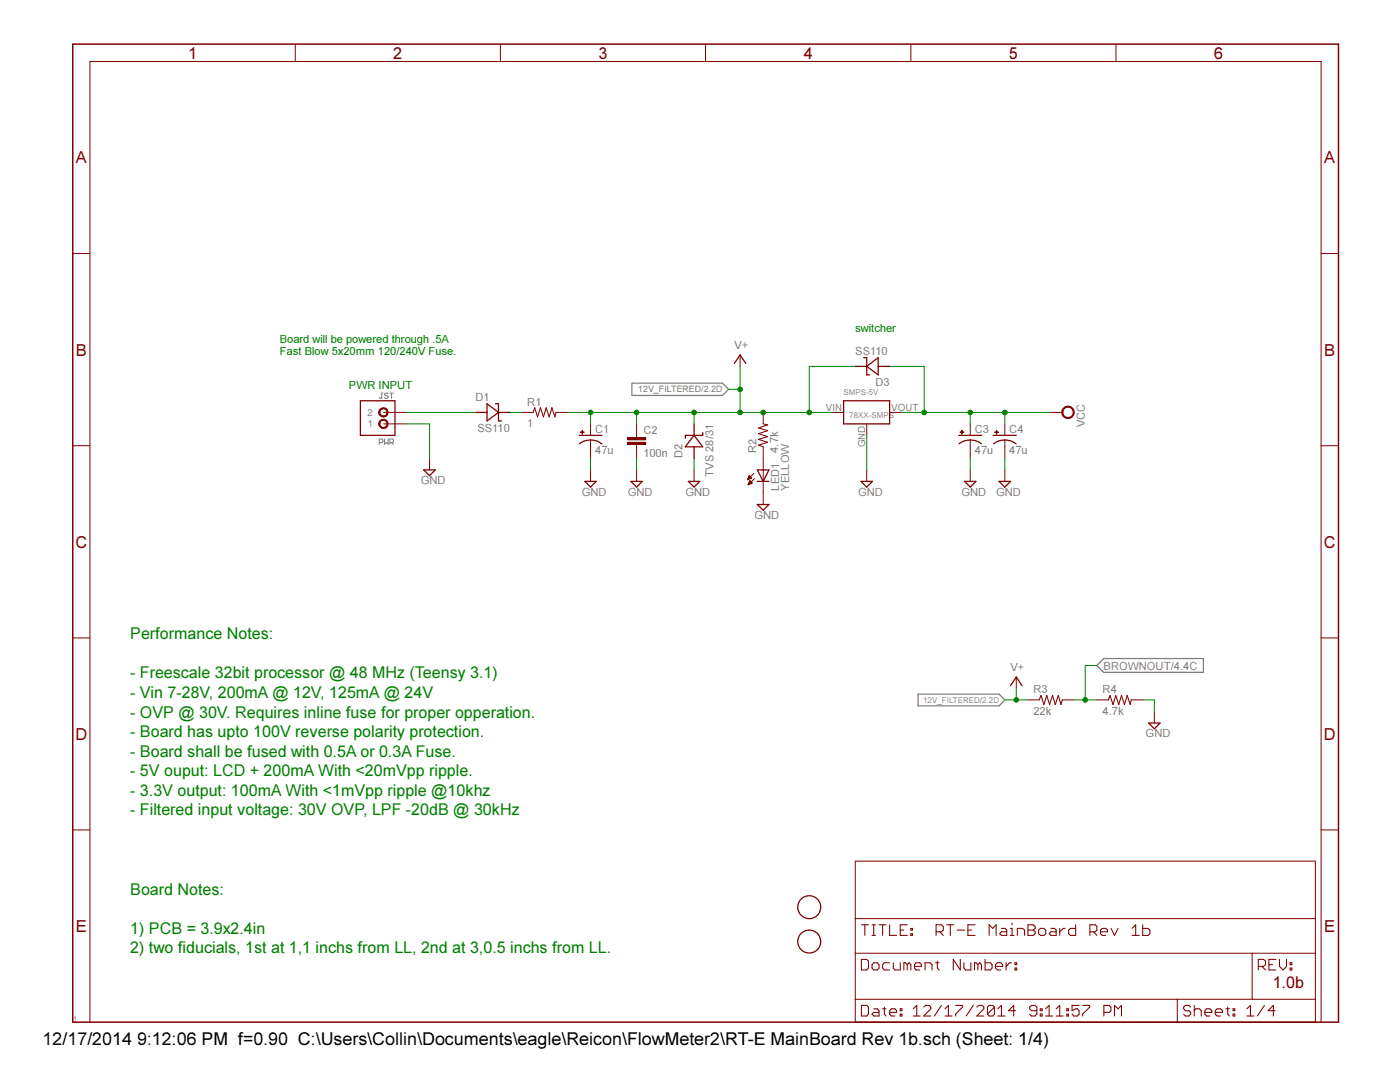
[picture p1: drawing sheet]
<svg xmlns="http://www.w3.org/2000/svg" width="279mm" height="216mm" viewBox="0 0 279 216" stroke-linecap="round" stroke-linejoin="round" font-family="sans-serif">
<path d="M76 78.4h.4M76.2 78.4v.9l-.2 .2-.3-.2M77.5 78.6l-.2-.2h-.4l-.1 .2 .1 .4 .6 .1-.2 .4h-.4l-.1-.2M77.8 78.4h.7M78.1 78.4v1.1M75.7 88.3h.5l.2-.2v-.3l-.2-.2h-.5v1M76.8 87.6v1l.3-.3 .4 .3v-1M77.8 88.3h.5l.2-.2v-.3l-.2-.2h-.5v1M78.1 88.3l.4 .3" fill="none" stroke="#808080" stroke-width=".2"/>
<path d="M126.1 76.5h18.1l1.2 1.2-1.2 1.2h-18.1zM183.2 138.5h16.2l1.1 1.2-1.1 1.1h-16.2zM220.3 131.4h19.9v2.8h-19.9l-1.4-1.4z" fill="none" stroke="#808080" stroke-width=".25"/>
<path d="M115.6 86.9h4.5M115.6 88.6a3.7 3.7 0 0 1 4.5 0" fill="none" stroke="#800000" stroke-width=".25"/>
<path d="M117.9 87.8v1.4" fill="none" stroke="#800000" stroke-width=".2"/>
<path d="M115.8 86.2l.8 .1z" fill-rule="evenodd" fill="#800000"/>
<path d="M115.8 86.2l.8 .1z" fill="none" stroke="#800000" stroke-width=".2"/>
<path d="M116.2 85.9v.7z" fill-rule="evenodd" fill="#800000"/>
<g fill="none" stroke="#800000" stroke-width=".2">
<path d="M85.7 91.5v2.3M104.1 82.3h2.3M111 82.3h2.2M116.2 85.9v.7zM117.9 84.6v2.3M117.9 89.2v2.3M117.9 93.8v2.3M125.2 88.3h3.7v.4h-3.7zM125.2 87.3h3.7v.5h-3.7zM127 84.6v2.7M127 88.7v2.8M127 93.8v2.3"/>
<path d="M193.6 87.8v1.4"/>
</g>
<path d="M106.4 82.3l.3-.9 .6 1.8 .6-1.8 .6 1.8 .5-1.8 .6 1.8 .6-1.8 .5 1.8 .3-.9" fill="none" stroke="#800000" stroke-width=".21"/>
<path d="M84.5 93.8h2.4l-1.2 1.1zM116.7 96.1h2.3l-1.1 1.1zM125.9 96.1h2.3l-1.2 1.1zM191.3 86.9h4.6M191.4 88.6a3.7 3.7 0 0 1 4.5 0" fill="none" stroke="#800000" stroke-width=".25"/>
<path d="M125.2 88.5h3.7M125.2 87.5h3.7" fill="none" stroke="#800000" stroke-width=".42"/>
<path d="M191.6 86.2l.8 .1z" fill-rule="evenodd" fill="#800000"/>
<path d="M191.6 86.2l.8 .1z" fill="none" stroke="#800000" stroke-width=".2"/>
<path d="M191.9 85.9l.1 .7z" fill-rule="evenodd" fill="#800000"/>
<path d="M191.9 85.9l.1 .7zM193.6 84.6v2.3M193.6 89.2v2.3M193.6 93.8v2.3" fill="none" stroke="#800000" stroke-width=".2"/>
<path d="M192.5 96.1h2.3l-1.2 1.1z" fill="none" stroke="#800000" stroke-width=".25"/>
<path d="M212.2 81.4a1.26 1.26 0 0 1 2 .3 1.26 1.26 0 0 1-.7 1.8 1.26 1.26 0 0 1-1.6-1.2h.2a1.03 1.03 0 0 1 1.4-1 1.03 1.03 0 0 1 .5 1.6 1.03 1.03 0 0 1-1.6 .1l-.3-.7h-.2z" fill-rule="evenodd" fill="#800000"/>
<g fill="none" stroke="#800000" stroke-width=".2">
<path d="M58.9 8.8v3.5M99.9 8.8v3.5M140.8 8.8v3.5M181.8 8.8v3.5M222.7 8.8v3.5M14.5 50.6h3.4M263.7 50.6h3.4M147.7 70.8v2.3M14.5 88.9h3.4M166.1 82.3h2.3M173 84.6v2.3M173 93.8v2.3"/>
<path d="M177.5 82.3h2.4M200.5 87.8v1.4M209.7 82.3h2.3M212.2 81.4a1.26 1.26 0 0 1 2 .3 1.26 1.26 0 0 1-.7 1.8 1.26 1.26 0 0 1-1.6-1.2h.2a1.03 1.03 0 0 1 1.4-1 1.03 1.03 0 0 1 .5 1.6 1.03 1.03 0 0 1-1.6 .1l-.3-.7h-.2zM263.7 88.9h3.4M14.5 127.3h3.4M202.8 135.1v2.3M205.1 139.7h2.3M212 139.7h2.3M218.9 139.7h2.3M225.8 139.7h2.3M263.7 127.3h3.4"/>
<path d="M230.4 142v2.3M14.5 165.6h3.4M170.7 171.8h91.8v32.2h-91.8zM263.7 165.6h3.4M170.7 190.2h91.8M170.7 199.4h91.8M170.7 183.3h91.8M234.9 199.4v4.6M249.9 190.2v9.2M17.9 204v-191.7h245.8v191.7"/>
</g>
<path d="M14.5 8.8h252.6v195.2h-252.6z" fill="none" stroke="#800000" stroke-width=".3"/>
<g fill="none" stroke="#800000" stroke-width=".21">
<path d="M207.4 139.7l.4-.9 .5 1.8 .6-1.8 .6 1.8 .6-1.8 .5 1.8 .6-1.8 .6 1.8 .2-.9M221.2 139.7l.3-.9 .6 1.8 .6-1.8 .6 1.8 .5-1.8 .6 1.8 .6-1.8 .6 1.8 .2-.9M171.9 191.4h1.1l.3 .4v1.4l-.3 .3h-1.1zM171.9 184.5h1.4M172.6 184.5v2.1M174 184.5h.7M174 186.6h.7M174.4 192.1h.7l.3 .4v.7l-.3 .3h-.7l-.4-.3v-.7zM174.4 184.5v2.1M175.4 184.5h1.4M176.1 184.5v2.1M177.5 184.5v2.1h1.4"/>
<path d="M177.5 192.1h-1l-.4 .4v.7l.4 .3h1M178.3 192.1v1.1l.3 .3h1.1v-1.4M179.7 185.6h.7M181.1 184.5h-1.4v2.1h1.4M181.1 192.5l-.4-.4h-.3v1.4M181.1 192.5l.3-.4 .4 .4v1M181.1 192.5v1M181.8 186.3h.3v.3h-.3zM181.8 185.3h.3v.3h-.3zM182.5 192.8h1.4v-.3l-.3-.4h-.8l-.3 .4v.7l.3 .3h.8M184.6 193.5v-1.4h1l.4 .4v1M186.7 192.1h.7"/>
<path d="M186.8 185.9h1.1l.4-.3v-.7l-.4-.4h-1.1v2.1M187.1 191.8v1.4l.3 .3M187.5 185.9l.8 .7M188.9 184.5h1.5M189.7 184.5v2.1M191.1 185.6h1.4M191.6 191.4v2.1l-1.4-2.1v2.1M192.4 192.1v1.1l.3 .3h1.1v-1.4M193.2 185.6h.7M194.6 184.5h-1.4v2.1h1.4M195.2 192.5l-.4-.4h-.3v1.4M195.2 192.5v1"/>
<path d="M195.2 192.5l.3-.4 .4 .4v1M196.6 191.4v2.1h1.1l.3-.3v-.7l-.3-.4h-1.1M197.4 186.6v-2.1l.7 .8 .7-.8v2.1M198.7 192.8h1.4v-.3l-.4-.4h-.6l-.4 .4v.7l.4 .3h.6M199.9 185.3h.7l.3 .3v1h-1l-.4-.3 .4-.4h1M200.8 192.1v1.4M201.6 186.6h.8M201.6 185.3h.4v1.3M201.8 192.1h-.3l-.7 .7M202 184.2v.3M202.6 193.2h.3v.3h-.3zM202.6 192.1h.3v.4h-.3z"/>
<path d="M203 186.6v-1.3h1.1l.4 .3v1M205.1 184.5h1.1l.4 .4v.4l-.4 .3 .4 .3v.4l-.4 .3h-1.1zM205.1 185.6h1.1M207.3 185.6l.3-.3h.7l.4 .3v.7l-.4 .3h-.7l-.3-.3zM209.7 185.3h.7l.4 .3v1h-1.1l-.3-.3 .3-.4h1.1M211.5 185.3v1.3M212.6 185.3h-.4l-.7 .6M214.7 184.5v2.1h-1.1l-.3-.3v-.7l.3-.3h1.1M217.5 185.9h1.1l.3-.3v-.7l-.3-.4h-1.1v2.1M218.2 185.9l.7 .7M219.6 185.9h1.4v-.3l-.3-.3h-.7l-.4 .3v.7l.4 .3h.7M221.7 185.3l.7 1.3 .7-1.3"/>
<path d="M225.9 186.6h1.5M225.9 185.3l.8-.8v2.1M228 184.5v2.1h1.1l.4-.3v-.7l-.4-.3h-1.1M251.1 192.8h1.1l.4-.3v-.7l-.4-.4h-1.1v2.1M251.8 192.8l.8 .7M253.2 192.5h.8M254.6 191.4h-1.4v2.1h1.4M255.4 191.4v1.4l.7 .7 .7-.7v-1.4M257.5 193.2h.3v.3h-.3zM257.5 192.1h.3v.4h-.3zM171.9 200.6h1.1l.3 .4v1.4l-.3 .3h-1.1zM174.4 201.3h.7l.3 .4v1h-1l-.4-.3 .4-.4h1"/>
<path d="M176.1 201.3h.7M176.5 201v1.4l.3 .3M177.5 202h1.4v-.3l-.3-.4h-.7l-.4 .4v.7l.4 .3h.7M179.7 202.4h.3v.3h-.3zM179.7 201.3h.3v.4h-.3zM182.2 202.7h1.4M182.2 201.3l.8-.7v2.1M184.4 201l.3-.4h.7l.4 .4v.3l-1.4 1.4h1.4M187.9 200.6l-1.4 2.1M188.6 202.7h1.4M188.6 201.3l.7-.7v2.1M190.7 200.6h1.4v.4l-1.4 1.4v.3"/>
<path d="M194.2 200.6l-1.4 2.1M194.9 201l.4-.4h.7l.3 .4v.3l-1.4 1.4h1.4M198.5 201v1.4l-.4 .3h-.7l-.3-.3M198.5 201l-.4-.4h-.7l-.3 .4v1.4M198.5 201l-1.4 1.4M199.1 202.7h1.5M199.1 201.3l.8-.7v2.1M202.7 201.7h-1.4l1-1.1v2.1M206.9 201.7h-1l-.4-.4v-.3l.4-.4h.6l.4 .4v1.4l-.4 .3h-.6l-.4-.3M207.6 202.4h.4v.3h-.4zM207.6 201.3h.4v.4h-.4zM208.7 202.7h1.4"/>
<path d="M208.7 201.3l.7-.7v2.1M210.8 202.7h1.4M210.8 201.3l.7-.7v2.1M212.9 202.4h.3v.3h-.3zM212.9 201.3h.3v.4h-.3zM215.3 200.6h-1.3v1.1l.7-.4h.3l.3 .4v.7l-.3 .3h-.7l-.3-.3M216.1 200.6h1.4v.4l-1.4 1.4v.3M220.3 202h1.1l.3-.3v-.7l-.3-.4h-1.1v2.1M222.4 202.7v-2.1l.7 .7 .7-.7v2.1M237.6 201l-.3-.4h-.7l-.4 .4v.3l.4 .4h.7l.3 .3v.4l-.3 .3h-.7l-.4-.3M238.3 201.7l.4-.4h.7l.3 .4v1M238.3 200.6v2.1"/>
<path d="M240.5 202h1.4v-.3l-.4-.4h-.7l-.3 .4v.7l.3 .3h.7M242.5 202h1.5v-.3l-.4-.4h-.7l-.4 .4v.7l.4 .3h.7M244.6 201.3h.8M245 201v1.4l.4 .3M246.1 202.4h.3v.3h-.3zM246.1 201.3h.3v.4h-.3zM248.8 202.7h1.4M248.8 201.3l.8-.7v2.1M252.3 200.6l-1.3 2.1M254.5 201.7h-1.4l1-1.1v2.1"/>
</g>
<g fill="none" stroke="#800000" stroke-width=".25">
<path d="M146.6 72.5l1.1-1.7 1.1 1.7M168.4 80h9.1v4.6h-9.1zM170.7 73.1h2.3M172.4 71.4h.6v3.4h.5M173 73.1l2.3-1.7v3.4zM175.3 73.1h2.2M94.9 82.3h2.3M97.2 80.6l2.3 1.7-2.3 1.7zM98.9 80.6h.6v3.4h.6M99.5 82.3h2.3M171.8 96.1h2.3l-1.1 1.1zM198.2 86.9h4.6"/>
<path d="M198.3 88.6a3.7 3.7 0 0 1 4.5 0M201.7 136.8l1.1-1.7 1.2 1.7M229.2 144.3h2.3l-1.1 1.1z"/>
</g>
<path d="M198.5 86.2l.8 .1z" fill-rule="evenodd" fill="#800000"/>
<path d="M198.5 86.2l.8 .1z" fill="none" stroke="#800000" stroke-width=".2"/>
<path d="M198.8 85.9l.1 .7z" fill-rule="evenodd" fill="#800000"/>
<path d="M76.5 84.6h4.6M76.5 82.3h4.6M138.5 93.8v2.3M198.8 85.9l.1 .7zM200.5 84.6v2.3M200.5 89.2v2.3M200.5 93.8v2.3" fill="none" stroke="#800000" stroke-width=".2"/>
<path d="M71.9 80h6.9v6.9h-6.9zM137.4 96.1h2.3l-1.2 1.1zM138.5 84.6v2.3M138.5 89.2v2.3M138.5 86.9l1.8 2.3h-3.5zM140.3 86.3v.6h-3.5v.6M199.4 96.1h2.3l-1.2 1.1z" fill="none" stroke="#800000" stroke-width=".25"/>
<path d="M75.9 83.9a.94 .94 0 0 1 1.5 .3 .94 .94 0 0 1-.7 1.3 .94 .94 0 0 1-1.1-.9h.2a.72 .72 0 0 1 1-.6 .72 .72 0 0 1 .2 1.2 .72 .72 0 0 1-1.1-.3l-.1-.3h-.2z" fill-rule="evenodd" fill="#800000"/>
<path d="M75.9 83.9a.94 .94 0 0 1 1.5 .3 .94 .94 0 0 1-.7 1.3 .94 .94 0 0 1-1.1-.9h.2a.72 .72 0 0 1 1-.6 .72 .72 0 0 1 .2 1.2 .72 .72 0 0 1-1.1-.3l-.1-.3h-.2z" fill="none" stroke="#800000" stroke-width=".2"/>
<path d="M75.9 81.6a.94 .94 0 0 1 1.4 .3 .94 .94 0 0 1-.6 1.3 .94 .94 0 0 1-1.1-.9h.2a.72 .72 0 0 1 1-.6 .72 .72 0 0 1 .2 1.2 .72 .72 0 0 1-1.1-.3l-.1-.3h-.2z" fill-rule="evenodd" fill="#800000"/>
<g fill="none" stroke="#800000" stroke-width=".2">
<path d="M75.9 81.6a.94 .94 0 0 1 1.4 .3 .94 .94 0 0 1-.6 1.3 .94 .94 0 0 1-1.1-.9h.2a.72 .72 0 0 1 1-.6 .72 .72 0 0 1 .2 1.2 .72 .72 0 0 1-1.1-.3l-.1-.3h-.2zM149.2 95.7h.1M149.2 95.6h.2M149.3 95.5h.3M149.3 95.5h.5M149.3 96.7h.1M149.4 95.4h.5M149.4 95.3h.5M149.4 96.6h.1M149.4 95.2h.5M149.4 95.2h.4M149.4 96.4h.7"/>
<path d="M149.5 95.1h.2M149.5 95h.1M149.5 96.4h.6M149.5 94.9l.5 .5-.8 .3zM149.5 96.3h.5M149.6 96.1h.3M149.6 96.1h.2M149.6 95.9l.5 .5-.8 .3zM149.6 96h.1M149.9 96.5l-.5 .1M150.5 94.4l-1.3 1.3M150.6 95.5l-1.3 1.2"/>
<path d="M152.3 82.3v2.3M152.3 89.2v11.5"/>
</g>
<g fill="none" stroke="#800000" stroke-width=".25">
<path d="M151.1 93.8h2.4l-1.2 2.3zM151.1 96.1h2.4M151.1 100.7h2.4l-1.2 1.1z"/>
<circle cx="161.5" cy="181" r="2.29"/>
<circle cx="161.5" cy="187.9" r="2.29"/>
</g>
<path d="M152.3 84.6l.9 .2-1.8 .6 1.8 .5-1.8 .6 1.8 .6-1.8 .6 1.8 .6-1.8 .5 .9 .4" fill="none" stroke="#800000" stroke-width=".21"/>
<path d="M81.1 82.3h13.8M81.1 84.6h4.6v6.9M117.9 91.5v2.3M127 91.5v2.3M138.5 91.5v2.3M173 86.9v6.9M193.6 91.5v2.3M200.5 82.3h-6.9v2.3M200.5 91.5v2.3M228.1 139.7h2.3v2.3" fill="none" stroke="#008000" stroke-width=".2"/>
<circle cx="193.6" cy="82.3" r=".46" fill="#008000"/>
<g fill="none" stroke="#008000" stroke-width=".2">
<path d="M177.5 73.1h6.9v9.2M179.9 82.3h13.7M200.5 82.3h9.2"/>
<circle cx="193.6" cy="82.3" r=".46"/>
</g>
<circle cx="184.4" cy="82.3" r=".46" fill="#008000"/>
<g fill="none" stroke="#008000" stroke-width=".2">
<path d="M200.5 82.3v2.3"/>
<circle cx="184.4" cy="82.3" r=".46"/>
</g>
<circle cx="200.5" cy="82.3" r=".46" fill="#008000"/>
<g fill="none" stroke="#008000" stroke-width=".2">
<path d="M214.3 139.7h4.6M216.6 132.8v6.9"/>
<circle cx="200.5" cy="82.3" r=".46"/>
</g>
<circle cx="216.6" cy="139.7" r=".46" fill="#008000"/>
<g fill="none" stroke="#008000" stroke-width=".2">
<path d="M101.8 82.3h2.3M113.2 82.3h13.8v2.3M117.9 82.3v2.3M216.6 132.8h2.3"/>
<circle cx="216.6" cy="139.7" r=".46"/>
</g>
<circle cx="117.9" cy="82.3" r=".46" fill="#008000"/>
<circle cx="117.9" cy="82.3" r=".46" fill="none" stroke="#008000" stroke-width=".2"/>
<circle cx="127" cy="82.3" r=".46" fill="#008000"/>
<g fill="none" stroke="#008000" stroke-width=".2">
<path d="M147.7 77.7v4.6M127 82.3h34.5"/>
<circle cx="127" cy="82.3" r=".46"/>
</g>
<circle cx="147.7" cy="82.3" r=".46" fill="#008000"/>
<g fill="none" stroke="#008000" stroke-width=".2">
<path d="M147.7 73.1v4.6M170.7 73.1h-9.2v9.2h4.6"/>
<circle cx="147.7" cy="82.3" r=".46"/>
</g>
<circle cx="161.5" cy="82.3" r=".46" fill="#008000"/>
<g fill="none" stroke="#008000" stroke-width=".2">
<path d="M138.5 82.3v2.3"/>
<circle cx="161.5" cy="82.3" r=".46"/>
</g>
<circle cx="138.5" cy="82.3" r=".46" fill="#008000"/>
<g fill="none" stroke="#008000" stroke-width=".2">
<path d="M145.4 77.7h2.3"/>
<circle cx="138.5" cy="82.3" r=".46"/>
</g>
<circle cx="147.7" cy="77.7" r=".46" fill="#008000"/>
<circle cx="147.7" cy="77.7" r=".46" fill="none" stroke="#008000" stroke-width=".2"/>
<circle cx="152.3" cy="82.3" r=".46" fill="#008000"/>
<g fill="none" stroke="#008000" stroke-width=".2">
<path d="M200.5 139.7h4.6M202.8 137.4v2.3"/>
<circle cx="152.3" cy="82.3" r=".46"/>
</g>
<circle cx="202.8" cy="139.7" r=".46" fill="#008000"/>
<circle cx="202.8" cy="139.7" r=".46" fill="none" stroke="#008000" stroke-width=".2"/>
<text font-size="3.6" x="8.5" y="208.5">12/17/2014 9:12:06 PM f=0.90 C:\Users\Collin\Documents\eagle\Reicon\FlowMeter2\RT-E MainBoard Rev 1b.sch (Sheet: 1/4)</text>
<g font-size="3.3" fill="#800000">
<text x="37.5" y="11.7">1</text>
<text x="78.5" y="11.7">2</text>
<text x="119.5" y="11.7">3</text>
<text x="160.4" y="11.7">4</text>
<text x="201.3" y="11.7">5</text>
<text x="242.3" y="11.7">6</text>
<text x="15.2" y="32.6">A</text>
<text x="264.3" y="32.6">A</text>
<text x="15.2" y="71">B</text>
<text x="264.3" y="71">B</text>
<text x="15.1" y="109.3">C</text>
<text x="264.2" y="109.3">C</text>
<text x="15.1" y="147.7">D</text>
<text x="264.2" y="147.7">D</text>
<text x="15.2" y="186">E</text>
<text x="264.3" y="186">E</text>
</g>
<g font-size="3.2" fill="#008000">
<text x="26" y="127.6">Performance Notes:</text>
<text x="26" y="135.4">- Freescale 32bit processor @ 48 MHz (Teensy 3.1)</text>
<text x="26" y="139.3">- Vin 7-28V, 200mA @ 12V, 125mA @ 24V</text>
<text x="26" y="143.2">- OVP @ 30V. Requires inline fuse for proper opperation.</text>
<text x="26" y="147.1">- Board has upto 100V reverse polarity protection.</text>
<text x="26" y="151">- Board shall be fused with 0.5A or 0.3A Fuse.</text>
<text x="26" y="154.9">- 5V ouput: LCD + 200mA With &lt;20mVpp ripple.</text>
<text x="26" y="158.7">- 3.3V output: 100mA With &lt;1mVpp ripple @10khz</text>
<text x="26" y="162.6">- Filtered input voltage: 30V OVP, LPF -20dB @ 30kHz</text>
<text x="26" y="178.5">Board Notes:</text>
<text x="26" y="186.3">1) PCB = 3.9x2.4in</text>
<text x="26" y="190.2">2) two fiducials, 1st at 1,1 inchs from LL, 2nd at 3,0.5 inchs from LL.</text>
</g>
<text font-size="3.2" fill="#800000" x="254" y="197.1">1.0b</text>
<g font-size="2.2" fill="#008000">
<text x="55.8" y="68.4">Board will be powered through .5A</text>
<text x="55.8" y="70.8">Fast Blow 5x20mm 120/240V Fuse.</text>
<text x="170.7" y="66.2">switcher</text>
<text x="69.6" y="77.7">PWR INPUT</text>
</g>
<g font-size="2.2" fill="#808080">
<text x="146.6" y="69.6">V+</text>
<text x="170.7" y="70.8">SS110</text>
<text x="174.7" y="77">D3</text>
<text x="94.9" y="80">D1</text>
<text x="105.2" y="80.9">R1</text>
<text x="95.3" y="86.2">SS110</text>
<text x="105.2" y="85.3">1</text>
<text x="118.8" y="86.3">C1</text>
<text x="128.4" y="86.5">C2</text>
<text x="194.6" y="86.3">C3</text>
<text x="201.4" y="86.3">C4</text>
<text x="216.5" y="85.3" transform="rotate(-90 216.5 85.3)">VCC</text>
<text x="118.8" y="90.7">47u</text>
<text x="128.4" y="91.1">100n</text>
<text x="136.2" y="91.5" transform="rotate(-90 136.2 91.5)">D2</text>
<text x="142.4" y="95.1" transform="rotate(-90 142.4 95.1)">TVS 28/31</text>
<text x="151" y="90.3" transform="rotate(-90 151 90.3)">R2</text>
<text x="155.3" y="90.3" transform="rotate(-90 155.3 90.3)">4.7k</text>
<text x="194.6" y="90.7">47u</text>
<text x="201.4" y="90.7">47u</text>
<text x="84" y="96.6">GND</text>
<text x="116.1" y="98.9">GND</text>
<text x="125.3" y="98.9">GND</text>
<text x="136.8" y="98.9">GND</text>
<text x="155.5" y="97.9" transform="rotate(-90 155.5 97.9)">LED1</text>
<text x="157.5" y="97.9" transform="rotate(-90 157.5 97.9)">YELLOW</text>
<text x="171.2" y="98.9">GND</text>
<text x="191.9" y="98.9">GND</text>
<text x="198.8" y="98.9">GND</text>
<text x="150.6" y="103.5">GND</text>
<text x="201.7" y="133.9">V+</text>
<text x="220.3" y="133.6">BROWNOUT/4.4C</text>
<text x="206.2" y="142.7">22k</text>
<text x="206.2" y="138.3">R3</text>
<text x="220" y="142.7">4.7k</text>
<text x="220" y="138.3">R4</text>
<text x="228.6" y="147.2">GND</text>
</g>
<g font-size="1.9" fill="#808080">
<text x="73.3" y="83">2</text>
<text x="164.8" y="82">VIN</text>
<text x="177.9" y="82">VOUT</text>
<text x="73.3" y="85.3">1</text>
<text x="172.6" y="89.2" transform="rotate(-90 172.6 89.2)">GND</text>
</g>
<text font-size="1.8" fill="#808080" x="127.4" y="78.3">12V_FILTERED/2.2D</text>
<g font-size="1.6" fill="#808080">
<text x="168.4" y="78.8">SMPS-5V</text>
<text x="169.5" y="83.4">78XX-SMPS</text>
<text x="184.2" y="140.3">12V_FILTERED/2.2D</text>
<text x="14.5" y="204">1</text>
</g>
</svg>
